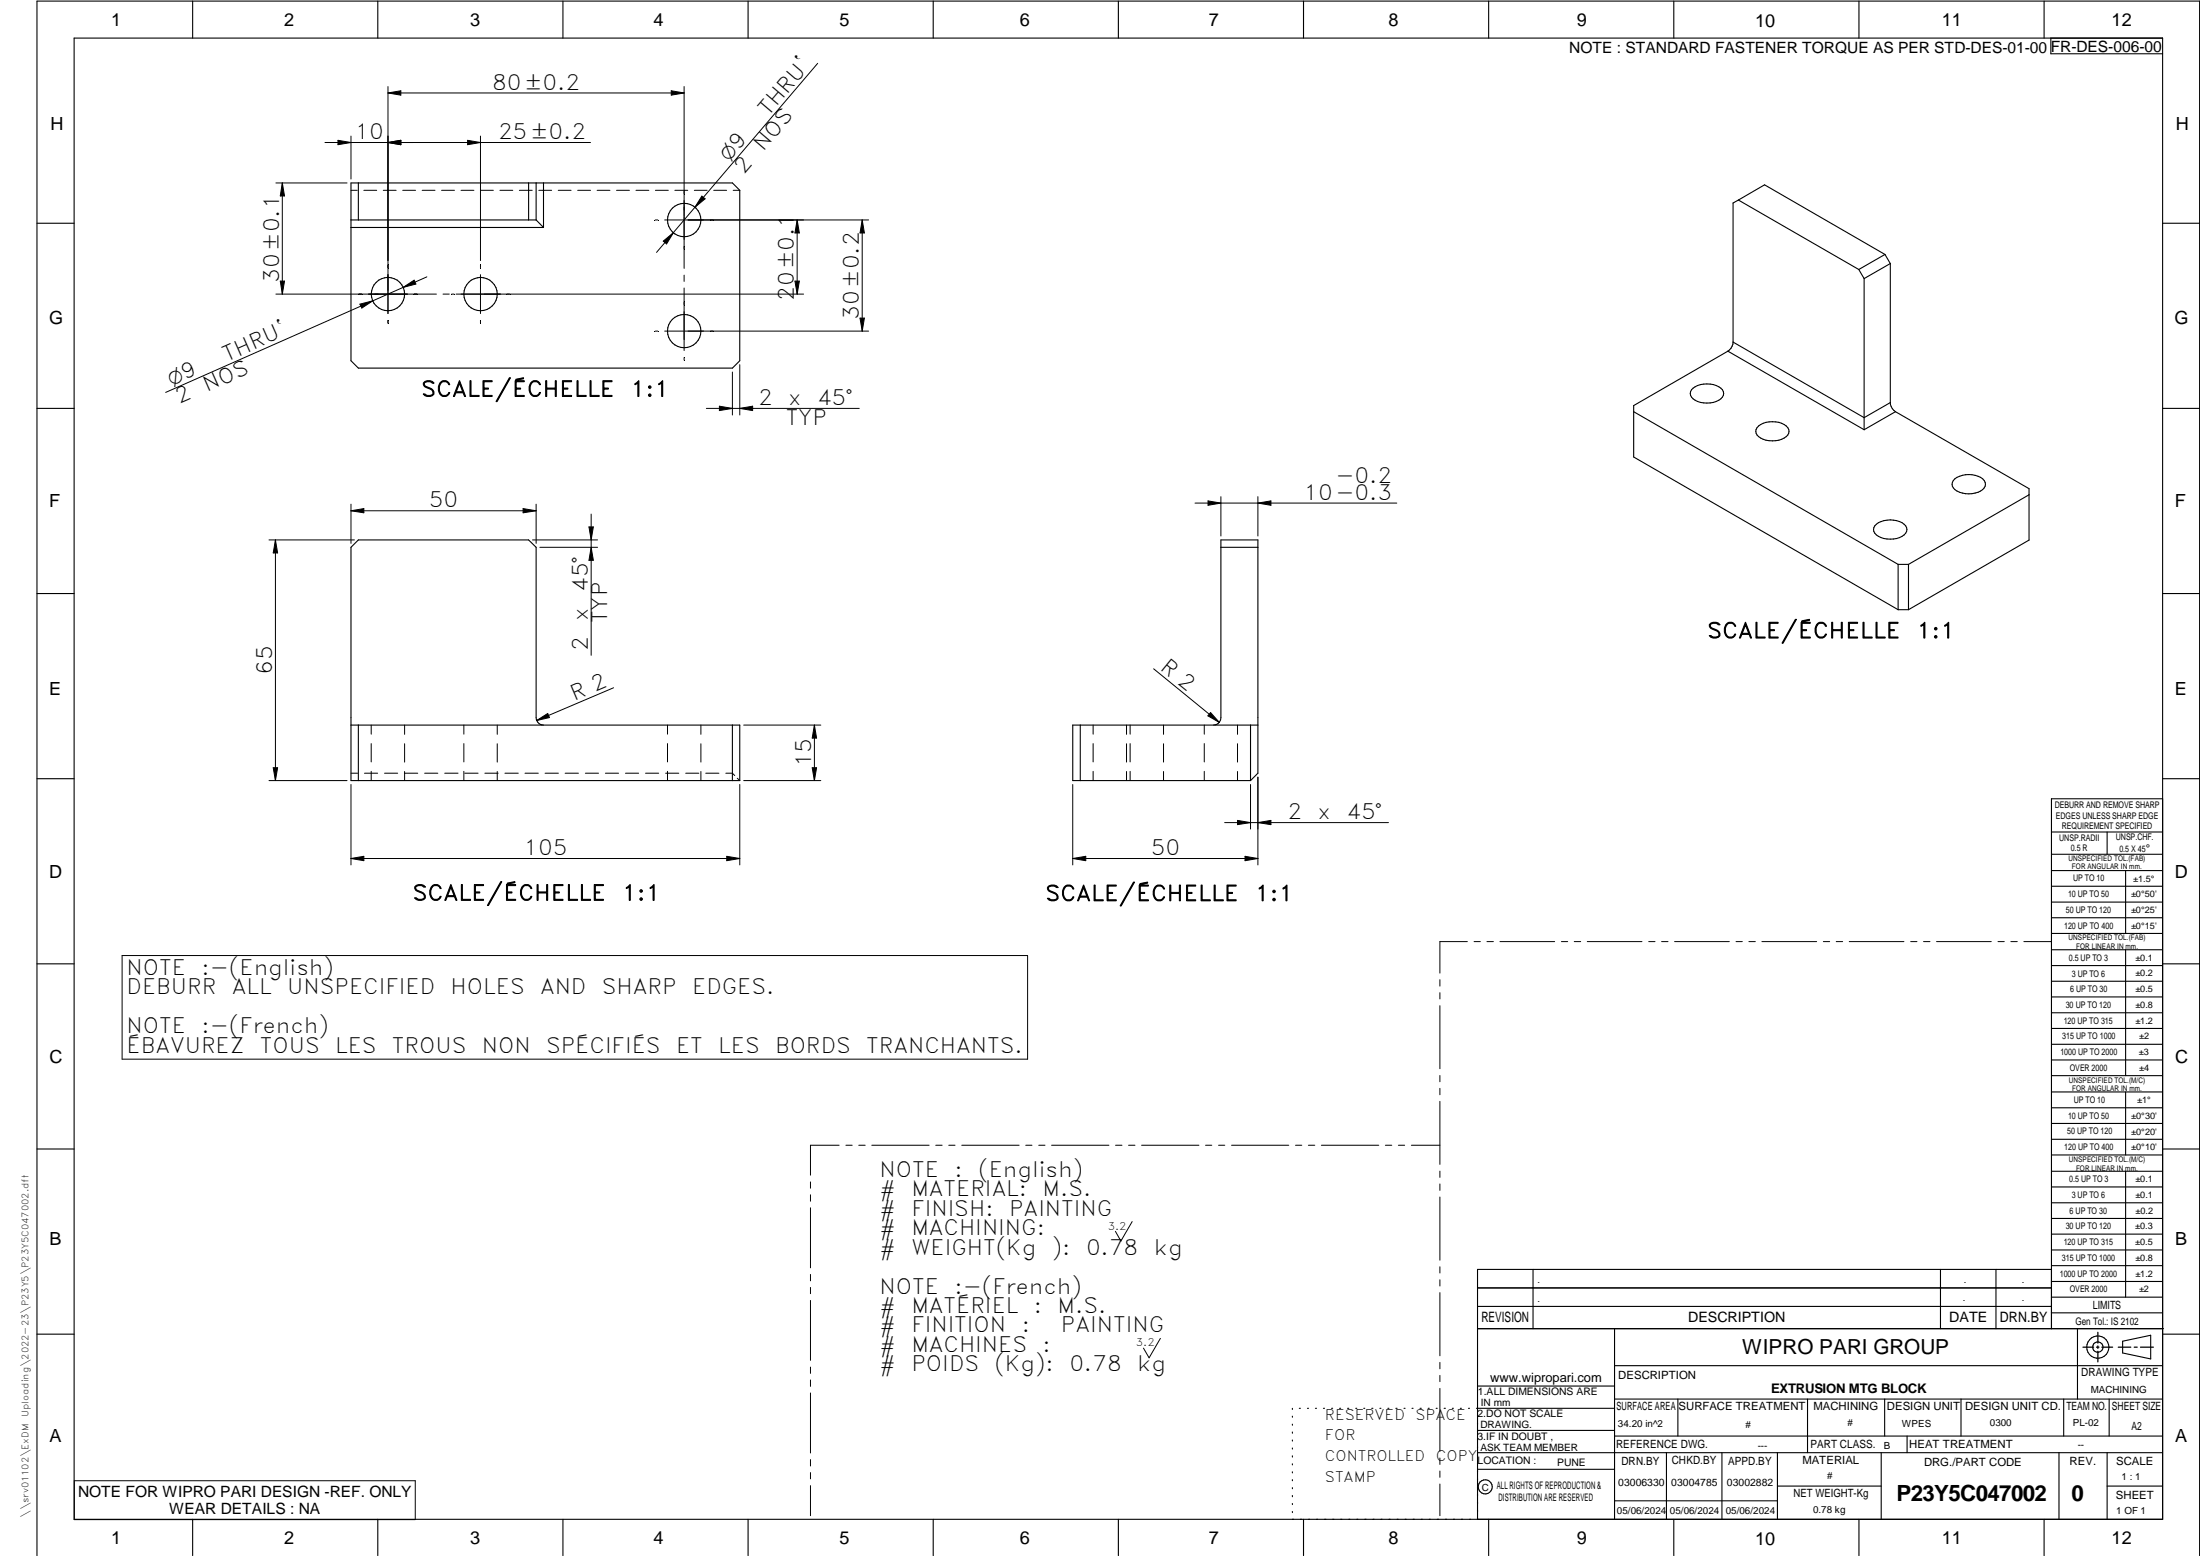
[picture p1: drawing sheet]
<svg xmlns="http://www.w3.org/2000/svg" width="594mm" height="420mm" viewBox="0 0 594 420" stroke-linecap="round" stroke-linejoin="round" font-family="sans-serif">
<g fill="none" stroke="#000" stroke-width=".3">
<path d="M20 10.3h564v400h-564zM52 .3v10M102 .3v10M152 .3v10M202 .3v10M252 .3v10M302 .3v10M352 .3v10M402 .3v10M452 .3v10M502 .3v10M552 .3v10"/>
<path d="M553.8 10.3v4.2h30.2M94.8 59.4h50M94.8 49.4h103l2 2v46l-2 2h-101l-2-2zM96.8 49.4v10M142.7 49.4v10M144.8 49.4v10M144.8 59.4l2 2M146.8 49.4v12M469.4 54l-1.4 .8v37.6M469.4 54l32.5 18.8M469.4 54l7.1-4.1 32.5 18.8M10 60.3h10"/>
<path d="M94.8 61.4h52M501.9 72.8l1.5 2.4M503.4 75.2v40.8M509 68.7l-7.1 4.1M509 68.7l1.4 2.5M510.4 71.2v37.5M510.4 71.2l-7 4M584 60.3h10M466.6 94.8l-25.5 14.7v13.9l71.5 41.2M466.6 94.8l36.8 21.2M468 92.4l35.4 20.4 7-4.1M468 92.4a3.1 3.1 0 0 1-1.4 2.4"/>
<path d="M10 110.3h10M441.1 111.2l71.5 41.2M457.2 104.8a6.5 6.5 0 0 1 7.9 .4 1.89 1.89 0 0 1-1 2.9 6.4 6.4 0 0 1-7.3-.9 1.67 1.67 0 0 1 .4-2.4zM474.9 115a6.4 6.4 0 0 1 7.9 .5 1.86 1.86 0 0 1-1 2.8 6.4 6.4 0 0 1-7.3-.8 1.72 1.72 0 0 1 .4-2.5zM510.4 108.7a3.1 3.1 0 0 0 1.4 2.5M511.8 111.2l-8.4 4.8M511.8 111.2l36.1 20.8v13.8l-32.5 18.8M584 110.3h10M527.9 129.3a6.4 6.4 0 0 1 7.9 .5 1.89 1.89 0 0 1-1 2.8 6.4 6.4 0 0 1-7.3-.9 1.72 1.72 0 0 1 .4-2.4zM547.9 133.6l-32.5 18.8M329.7 147.8h10M506.7 141.6a6.3 6.3 0 0 1 7.9 .4 1.89 1.89 0 0 1-1 2.8 6.4 6.4 0 0 1-7.3-.8 1.67 1.67 0 0 1 .4-2.4z"/>
<path d="M512.6 152.4v12.2M512.6 152.4h2.8M515.4 152.4v12.2M10 160.3h10M512.6 164.6h2.8M584 160.3h10M94.8 195.8h105v15h-105v-63l2-2h45.9l2.1 2v46a2.03 2.03 0 0 0 2 2M96.8 195.8v15M197.8 195.8v15M291.7 195.8v15M327.7 195.8a1.97 1.97 0 0 0 2-2v-48h10v63l-2 2M337.7 195.8v15"/>
<path d="M339.7 195.8h-50v15h48M10 210.3h10M584 215.7h-30v143.1M584 210.3h10M554 224.7h30M554 230.7h30M554 235.1h30M554 239.3h30M569 224.7v6M574 235.1v17M554 243.6h30M554 247.8h30"/>
<path d="M554 252.1h30M554 256.5h30M574 256.5v33.9M10 260.3h10M554 260.7h30M554 265h30M554 269.2h30M554 273.5h30M554 277.7h30M584 260.3h10M554 282h30M554 286.2h30"/>
<path d="M554 290.4h30M554 294.9h30M554 299.1h30M574 294.9v17M10 310.3h10M554 303.4h30M554 307.6h30M554 311.9h30M554 316.3h30M574 316.3v34M584 310.3h10M554 320.5h30"/>
<path d="M554 324.8h30M554 329h30M554 333.2h30M554 337.5h30M399 358.8h185.2M399 352.8h155M399 347.8h155M414 342.8v16M436 358.8v51.5M524 342.8v16M539 342.8v16M554 341.8h30"/>
<path d="M554 346h30M554 350.3h30M554 354.5h30M554 342.8h-155v67.5M561 358.8v19M10 360.3h10M399 374.3h37M436 377.8h148M453.1 377.8v10M488.1 377.8v14.5M508.9 377.8v10M529.5 377.8v10"/>
<path d="M557.3 377.8v10M569.5 377.8v10M573.2 362.2l7.6-1.6v6.3l-7.6-1.6zM584 368.8h-148M584 360.3h10M349 380.3v.3M349 382.4v.3M349 384.6v.3M349 386.7v.3M349 388.8v.3M349 391v.3M349 393.1v.3"/>
<path d="M349 395.3v.3M349 397.4v.3M349 399.5v.3M350.9 380.3h.2M353.1 380.3h.2M355.2 380.3h.3M357.4 380.3h.3M359.6 380.3h.3M361.7 380.3h.3M363.9 380.3h.3M366.1 380.3h.3M368.3 380.3h.2"/>
<path d="M370.4 380.3h.3M372.6 380.3h.3M374.8 380.3h.3M376.9 380.3h.4M379.1 380.3h.3M381.3 380.3h.3M383.4 380.3h.4M385.6 380.3h.3M387.8 380.3h.3M390 380.3h.3M392.2 380.3h.3M394.3 380.3h.3"/>
<path d="M396.5 380.3h.3M398.7 380.3h37.3M399 396.7h37M399 392.3h185M399 386.2h37M436 387.8h148M450 392.3v18M465 392.3v18M480 392.3v18M508 392.3v18M515 387.8v4.5M556 392.3v18"/>
<path d="M569 392.3v18M52 410.3v9.7M102 410.3v9.7M152 410.3v9.7M202 410.3v9.7M252 410.3v9.7M302 410.3v9.7M349 401.7v.3M349 403.8v.4M349 406v.3M349 408.1v.3M352 410.3v9.7"/>
<path d="M402 410.3v9.7M436 405.3h44M452 410.3v9.7M480 401.3h28M502 410.3v9.7M552 410.3v9.7M569 401.3h15M10 420v-419.7h584v419.7"/>
<circle cx="184.8" cy="59.4" r="4.5"/>
<circle cx="104.8" cy="79.4" r="4.5"/>
<circle cx="129.8" cy="79.4" r="4.5"/>
<circle cx="184.8" cy="89.4" r="4.5"/>
<circle cx="566.5" cy="363.7" r="1.39"/>
<circle cx="566.5" cy="363.8" r="3"/>
<circle cx="401.1" cy="401.5" r="1.9"/>
</g>
<g fill="none" stroke="#000" stroke-width=".27">
<path d="M220.8 17.1l-43.5 51.1M87.8 38.5h71.7M91.3 37.9l3.5 .6-3.5 .6zM94.8 36.7v11.6M104.8 23.4v61.3M104.8 25.1h79.9M104.8 38.5l3.4-.6v1.2zM104.8 25.1l3.4-.6v1.2zM126.3 37.9l3.4 .6-3.4 .6zM129.7 36.7v33.7M181.3 24.5l3.4 .6-3.4 .6zM184.7 23.4v49.1"/>
<path d="M74.5 49.4h19.2M76.2 49.4v30M76.2 49.4l.6 3.5h-1.1zM94.8 51.4h1.7M98.2 51.4h3.5M103.5 51.4h3.5M108.7 51.4h3.5M114 51.4h3.5M119.2 51.4h3.5M124.5 51.4h3.5M129.7 51.4h3.5M135 51.4h3.5"/>
<path d="M140.2 51.4h3.5M145.5 51.4h3.5M150.7 51.4h3.5M156 51.4h3.5M161.2 51.4h3.5M166.5 51.4h3.5M171.7 51.4h3.5M176.9 59.4h.7M177 51.4h3.5M179.5 59.4h55.1M182.2 51.4h3.5M187.5 51.4h3.5"/>
<path d="M189.5 53l.9 .7-2.7 2.3zM192.7 51.4h3.5M198 51.4h1.8M215.3 59.4l.6 3.5h-1.2zM215.3 59.4v20M232.8 59.4v30M232.8 59.4l.6 3.5h-1.2zM74.5 79.4h43.3M75.7 75.9h1.1l-.6 3.5zM108.9 77.6l2.9-2 .5 1.1zM115.3 74.8l-14.6 6.4M119.6 79.4h1.7"/>
<path d="M122 79.4h.6M123.1 79.4h93.9M129.7 71.6v.7M129.7 74.2v10.5M179.1 65.1l2.8-2.3-1.9 3.1zM184.7 74.3v1.7M184.7 77.8v16.9M214.7 75.9h1.2l-.6 3.5zM97.2 82.1l3.5-.9-3 2zM100.7 81.2l-56 24.8M104.8 86.5v.7M129.7 86.5v.7"/>
<path d="M176.9 89.4h.7M179.5 89.4h55.1M184.7 96.6v.6M199.8 98.5v13.6M232.2 85.9h1.2l-.6 3.5zM190.7 110.3h41.3M194.3 109.7l3.5 .6-3.5 .6zM197.8 100.5v11.6M199.8 110.3l3.4-.6v1.2zM94.8 136.1v10.6M94.8 137.9l3.4-.6v1.2zM94.8 137.9h50"/>
<path d="M141.3 137.3l3.5 .6-3.5 .6zM144.8 136.1v10.6M159.6 138.8v38.2M322.7 135.8h54.5M326.2 135.3l3.5 .5-3.5 .6zM329.7 134.1v10.6M339.7 135.8l3.5-.5v1.1zM339.7 134.1v10.6M72.6 145.8h23.1M74.4 145.8v65M74.4 145.8l.6 3.5h-1.2zM143.8 145.8h17.6"/>
<path d="M145.8 147.8h15.6M159 142.3h1.2l-.6 3.5zM159.6 147.8l.6 3.5h-1.2zM100.2 195.8v2.4M109.3 195.8v2.5M125.3 195.8v2.4M134.3 195.8v2.5M144.9 194.6l3-1.9 .5 1.1zM165.7 185.7l-20.8 8.9M180.2 195.8v2.4M189.3 195.8v2.5M200.8 195.8h20.9"/>
<path d="M219.9 195.8l.6 3.5h-1.2zM219.9 195.8v15M295.2 195.8v2.4M304.2 195.8v2.5M305.2 195.8v2.4M311.5 180.6l17.8 14.5M314.2 195.8v2.5M325.2 195.8v2.4M326.9 192.4l2.4 2.7-3.1-1.8zM334.2 195.8v2.5M72.6 210.8h21.1M73.8 207.3h1.2l-.6 3.5z"/>
<path d="M94.8 211.8v21.8M94.8 208.8h1.8M98.4 208.8h3.6M100.2 200.8v4.9M100.2 208.3v2.5M103.8 208.8h3.6M109.3 200.8v5M109.3 208.3v2.5M109.3 208.8h3.5M114.7 208.8h3.5M120.1 208.8h3.6M125.3 200.8v4.9"/>
<path d="M125.3 208.3v2.5M125.5 208.8h3.6M130.9 208.8h3.6M134.3 200.8v5M134.3 208.3v2.5M136.3 208.8h3.6M141.8 208.8h3.6M147.2 208.8h3.6M152.6 208.8h3.6M158.1 208.8h3.5M163.5 208.8h3.5M168.9 208.8h3.6"/>
<path d="M174.3 208.8h3.6M179.7 208.8h3.6M180.2 200.8v4.9M180.2 208.3v2.5M185.2 208.8h3.5M189.3 200.8v5M189.3 208.3v2.5M190.6 208.8h3.5M196 208.8h1.8l.6 .6M199.1 210.1l.7 .7M199.8 211.8v21.8M200.8 210.8h20.9"/>
<path d="M219.3 207.3h1.2l-.6 3.5zM289.7 211.8v21.8M295.2 200.8v4.9M295.2 208.3v2.5M304.2 200.8v5M304.2 208.3v2.5M305.2 200.8v4.9M305.2 208.3v2.5M314.2 200.8v5M314.2 208.3v2.5M325.2 200.8v4.9M325.2 208.3v2.5"/>
<path d="M334.2 200.8v5M334.2 208.3v2.5M337.7 211.8v12.1M339.7 209.8v23.8M94.8 231.8l3.4-.6v1.2zM94.8 231.8h105M196.3 231.2l3.5 .6-3.5 .6zM289.7 231.8h50M289.7 231.8l3.5-.6v1.2zM330.7 222.1h44.2M334.2 221.5l3.5 .6-3.5 .6zM336.2 231.2l3.5 .6-3.5 .6z"/>
<path d="M339.7 222.1l3.5-.6v1.2zM33 258h244.5v28h-244.5zM396.2 254.3h-7.4v8.5M398.1 254.3h1.6M401.5 254.3h1.8M405 254.3h14.8M421.6 254.3h1.7M425.1 254.3h1.7M428.6 254.3h14.8M445.2 254.3h1.7M448.7 254.3h1.7M452.2 254.3h14.8"/>
<path d="M468.8 254.3h1.7M472.3 254.3h1.7M475.8 254.3h14.8M492.4 254.3h1.7M495.8 254.3h1.8M499.4 254.3h14.7M516 254.3h1.6M519.4 254.3h1.8M522.9 254.3h14.8M539.5 254.3h1.7M543 254.3h1.7M546.5 254.3h7.4"/>
<path d="M388.8 264.5v1.8M388.8 268.1v1.6M388.8 271.6v17M388.8 290.4v1.7M388.8 293.9v1.7M388.8 297.4v17M218.9 319.2v1.6M226.6 309.2h-7.7v8.1M228.4 309.2h1.7M231.9 309.2h1.7M235.4 309.2h15.5M252.7 309.2h1.7"/>
<path d="M256.2 309.2h1.7M259.7 309.2h15.5M277 309.2h1.7M280.5 309.2h1.7M284 309.2h15.5M301.2 309.2h1.8M304.8 309.2h1.7M308.3 309.2h15.5M325.5 309.2h1.7M329.1 309.2h1.6M332.6 309.2h15.4M349.8 309.2h1.7"/>
<path d="M353.3 309.2h1.7M356.8 309.2h15.5M374.1 309.2h1.7M377.6 309.2h1.7M381.1 309.2h7.7M388.8 316.2v1.7M388.8 319.7v1.7M218.9 322.6v1.8M218.9 326.1v16.2M305.7 329.9l-3 5.2-1.5-2.6M388.8 323.2v17.1M218.9 344.1v1.8"/>
<path d="M218.9 347.6v1.7M218.9 351.2v16.1M388.8 342.1v1.6M388.8 345.6v1.7M388.8 349v17.1M218.9 369.1v1.7M218.9 372.6v1.8M218.9 376.1v16.2M313.3 361.4l-3 5.2-1.5-2.6M388.8 367.9v1.7M388.8 371.4v1.7M388.8 374.9v17"/>
<path d="M20.1 399.8h92v10.5h-92zM218.9 394.1v1.8M218.9 397.6v1.7M388.8 393.7v1.7M388.8 397.2v1.7M218.9 401.2v8.1M388.8 400.7v8.6"/>
</g>
<path d="M566.5 359.7v3M562.5 363.8h2.9M566.1 363.8h.7M566.5 363.4v.7M566.5 364.9v2.8M567.6 363.8h2.9M572 363.8h3.4M576.3 363.8h.8M578 363.8h3.5" fill="none" stroke="#000" stroke-width=".34"/>
<g fill="#000">
<path d="M91.3 37.9l3.5 .6-3.5 .6zM104.8 38.5l3.4-.6v1.2zM104.8 25.1l3.4-.6v1.2zM126.3 37.9l3.4 .6-3.4 .6zM181.3 24.5l3.4 .6-3.4 .6zM76.2 49.4l.6 3.5h-1.1zM189.5 53l.9 .7-2.7 2.3zM75.7 75.9h1.1l-.6 3.5zM108.9 77.6l2.9-2 .5 1.1zM179.1 65.1l2.8-2.3-1.9 3.1zM214.7 75.9h1.2l-.6 3.5zM215.3 59.4l.6 3.5h-1.2z"/>
<path d="M232.8 59.4l.6 3.5h-1.2zM97.2 82.1l3.5-.9-3 2zM232.2 85.9h1.2l-.6 3.5zM194.3 109.7l3.5 .6-3.5 .6zM199.8 110.3l3.4-.6v1.2zM94.8 137.9l3.4-.6v1.2zM141.3 137.3l3.5 .6-3.5 .6zM326.2 135.3l3.5 .5-3.5 .6zM339.7 135.8l3.5-.5v1.1zM74.4 145.8l.6 3.5h-1.2zM159 142.3h1.2l-.6 3.5zM159.6 147.8l.6 3.5h-1.2z"/>
<path d="M144.9 194.6l3-1.9 .5 1.1zM219.9 195.8l.6 3.5h-1.2zM326.9 192.4l2.4 2.7-3.1-1.8zM73.8 207.3h1.2l-.6 3.5zM219.3 207.3h1.2l-.6 3.5zM94.8 231.8l3.4-.6v1.2zM196.3 231.2l3.5 .6-3.5 .6zM289.7 231.8l3.5-.6v1.2zM334.2 221.5l3.5 .6-3.5 .6zM336.2 231.2l3.5 .6-3.5 .6zM339.7 222.1l3.5-.6v1.2z"/>
</g>
<g font-size="6">
<text x="512.1" y="405.2">P23Y5C047002</text>
<text x="559.4" y="405.2">0</text>
</g>
<g font-size="5.7">
<text x="132.9" y="24.2">80±0.2</text>
<text x="207.4" y="31.5" transform="rotate(-50 207.4 31.5)">THRU`</text>
<text x="95.8" y="37.6">10</text>
<text x="134.5" y="37.6">25±0.2</text>
<text x="206.1" y="41.1" transform="rotate(-50 206.1 41.1)">NOS</text>
<text x="200.8" y="47.3" transform="rotate(-50 200.8 47.3)">2</text>
<text x="75.4" y="76.3" transform="rotate(-90 75.4 76.3)">30±0.1</text>
<text x="214.4" y="81.3" transform="rotate(-90 214.4 81.3)">20±0.1</text>
<text x="231.9" y="86.3" transform="rotate(-90 231.9 86.3)">30±0.2</text>
<text x="61.2" y="97.7" transform="rotate(-24 61.2 97.7)">THRU`</text>
<text x="55.9" y="105.9" transform="rotate(-24 55.9 105.9)">NOS</text>
<text x="113.7" y="107.1">SCALE/ÉCHELLE</text>
<text x="170.3" y="107.1">1:1</text>
<text x="48.4" y="109.1" transform="rotate(-24 48.4 109.1)">2</text>
<text x="204.7" y="109.4">2</text>
<text x="212.8" y="109.4">x</text>
<text x="220.6" y="109.4">45°</text>
<text x="212.2" y="114.7">TYP</text>
<text x="360.6" y="130.4">-0.2</text>
<text x="115.8" y="137">50</text>
<text x="352" y="135">10-0.3</text>
<text x="158.7" y="159.8" transform="rotate(-90 158.7 159.8)">45°</text>
<text x="158.7" y="167.6" transform="rotate(-90 158.7 167.6)">x</text>
<text x="164" y="168.3" transform="rotate(-90 164 168.3)">TYP</text>
<text x="461" y="172.3">SCALE/ÉCHELLE</text>
<text x="517.5" y="172.3">1:1</text>
<text x="158.7" y="175.7" transform="rotate(-90 158.7 175.7)">2</text>
<text x="73.5" y="182.2" transform="rotate(-90 73.5 182.2)">65</text>
<text x="313" y="180.7" transform="rotate(39 313 180.7)">R 2</text>
<text x="155" y="189.3" transform="rotate(-23 155 189.3)">R 2</text>
<text x="219" y="207.2" transform="rotate(-90 219 207.2)">15</text>
<text x="347.6" y="221.2">2</text>
<text x="355.8" y="221.2">x</text>
<text x="363.6" y="221.2">45°</text>
<text x="141.3" y="230.9">105</text>
<text x="310.8" y="230.9">50</text>
<text x="111.4" y="243.1">SCALE/ÉCHELLE</text>
<text x="168" y="243.1">1:1</text>
<text x="282.3" y="243.2">SCALE/ÉCHELLE</text>
<text x="338.9" y="243.2">1:1</text>
<text x="34.2" y="263.3">NOTE</text>
<text x="54.4" y="263.3">:-(English)</text>
<text x="34.2" y="268.5">DEBURR</text>
<text x="62.6" y="268.5">ALL</text>
<text x="77.5" y="268.5">UNSPECIFIED</text>
<text x="121.7" y="268.5">HOLES</text>
<text x="145.8" y="268.5">AND</text>
<text x="162.5" y="268.5">SHARP</text>
<text x="186.9" y="268.5">EDGES.</text>
<text x="34.2" y="279">NOTE</text>
<text x="54.4" y="279">:-(French)</text>
<text x="34.2" y="284.3">ÉBAVUREZ</text>
<text x="70.2" y="284.3">TOUS</text>
<text x="90.5" y="284.3">LES</text>
<text x="105.8" y="284.3">TROUS</text>
<text x="130.1" y="284.3">NON</text>
<text x="147.5" y="284.3">SPÉCIFIÉS</text>
<text x="182.6" y="284.3">ET</text>
<text x="193.9" y="284.3">LES</text>
<text x="209.3" y="284.3">BORDS</text>
<text x="233.9" y="284.3">TRANCHANTS.</text>
<text x="237.5" y="317.8">NOTE</text>
<text x="257.7" y="317.8">:</text>
<text x="264.1" y="317.8">(English)</text>
<text x="237.5" y="323">#</text>
<text x="246.1" y="323">MATERIAL:</text>
<text x="281.5" y="323">M.S.</text>
<text x="237.5" y="328.3">#</text>
<text x="246.1" y="328.3">FINISH:</text>
<text x="272.5" y="328.3">PAINTING</text>
<text x="237.5" y="333.5">#</text>
<text x="246.1" y="333.5">MACHINING:</text>
<text x="237.5" y="338.8">#</text>
<text x="246.1" y="338.8">WEIGHT(Kg</text>
<text x="284" y="338.8">):</text>
<text x="293.3" y="338.8">0.78</text>
<text x="311.6" y="338.8">kg</text>
<text x="237.5" y="349.3">NOTE</text>
<text x="257.7" y="349.3">:-(French)</text>
<text x="237.5" y="354.5">#</text>
<text x="237.5" y="359.8">#</text>
<text x="246.1" y="359.8">FINITION</text>
<text x="246.1" y="354.5">MATÉRIEL</text>
<text x="275.9" y="359.8">:</text>
<text x="279.2" y="354.5">:</text>
<text x="285.6" y="354.5">M.S.</text>
<text x="286.5" y="359.8">PAINTING</text>
<text x="237.5" y="365">#</text>
<text x="246.1" y="365">MACHINES</text>
<text x="281.5" y="365">:</text>
<text x="237.5" y="370.3">#</text>
<text x="246.1" y="370.3">POIDS</text>
<text x="268.5" y="370.3">(Kg):</text>
<text x="288.8" y="370.3">0.78</text>
<text x="307.1" y="370.3">kg</text>
</g>
<text font-size="5.6" x="470.5" y="365.5">WIPRO PARI GROUP</text>
<g font-size="5.4">
<text x="196.8" y="43.9" transform="rotate(-50 196.8 43.9)">O9</text>
<text x="46.3" y="104.3" transform="rotate(-24 46.3 104.3)">O9</text>
</g>
<g font-size="4.9">
<text x="30" y="6.9">1</text>
<text x="76.7" y="6.9">2</text>
<text x="127" y="6.9">3</text>
<text x="176.5" y="6.9">4</text>
<text x="226.7" y="6.9">5</text>
<text x="275.4" y="6.9">6</text>
<text x="326.4" y="6.9">7</text>
<text x="375" y="6.9">8</text>
<text x="425.8" y="6.9">9</text>
<text x="473.9" y="7.3">10</text>
<text x="524.3" y="6.9">11</text>
<text x="570.2" y="6.9">12</text>
<text x="13.6" y="35.1">H</text>
<text x="587.6" y="35.1">H</text>
<text x="13.2" y="87.5">G</text>
<text x="587.2" y="87.5">G</text>
<text x="13.2" y="137">F</text>
<text x="587.2" y="137">F</text>
<text x="13.2" y="187.6">E</text>
<text x="587.2" y="187.6">E</text>
<text x="13.2" y="237">D</text>
<text x="587.2" y="237">D</text>
<text x="13.4" y="287.1">C</text>
<text x="587.4" y="287.1">C</text>
<text x="13.4" y="336.2">B</text>
<text x="587.4" y="336.2">B</text>
<text x="13.4" y="389.3">A</text>
<text x="587.4" y="389.3">A</text>
<text x="30" y="416.9">1</text>
<text x="76.7" y="416.9">2</text>
<text x="127" y="416.9">3</text>
<text x="176.5" y="416.9">4</text>
<text x="226.7" y="416.9">5</text>
<text x="275.4" y="416.9">6</text>
<text x="326.4" y="416.9">7</text>
<text x="375" y="416.9">8</text>
<text x="425.8" y="416.9">9</text>
<text x="473.9" y="417.3">10</text>
<text x="524.3" y="416.9">11</text>
<text x="570.2" y="416.9">12</text>
</g>
<g font-size="4.2">
<text x="423.7" y="14.3">NOTE : STANDARD FASTENER TORQUE AS PER STD-DES-01-00</text>
<text x="553.8" y="14">FR-DES-006-00</text>
<text x="21.1" y="404.3">NOTE FOR WIPRO PARI DESIGN -REF. ONLY</text>
<text x="45.7" y="408.8">WEAR DETAILS : NA</text>
</g>
<g font-size="3.9">
<text x="400" y="357.1">REVISION</text>
<text x="455.9" y="357.1">DESCRIPTION</text>
<text x="526.4" y="357.1">DATE</text>
<text x="540" y="357.1">DRN.BY</text>
<text x="357.8" y="383.3">RESERVED</text>
<text x="382.3" y="383.3">SPACE</text>
<text x="357.8" y="388.9">FOR</text>
<text x="357.8" y="394.5">CONTROLLED</text>
<text x="387.8" y="394.5">COPY</text>
<text x="357.8" y="400">STAMP</text>
</g>
<text font-size="3.6" x="478.3" y="376.1">EXTRUSION MTG BLOCK</text>
<text font-size="3.5" x="402.4" y="373.3">www.wipropari.com</text>
<g font-size="3.1">
<text x="565.1" y="353.5">LIMITS</text>
<text x="562" y="371.7">DRAWING TYPE</text>
<text x="437" y="372.3">DESCRIPTION</text>
<text x="436.5" y="380.8">SURFACE AREA</text>
<text x="453.3" y="380.8">SURFACE TREATMENT</text>
<text x="489.7" y="380.8">MACHINING</text>
<text x="509.5" y="380.8">DESIGN UNIT</text>
<text x="530.6" y="380.8">DESIGN UNIT CD.</text>
<text x="558" y="380.6">TEAM NO.</text>
<text x="570.3" y="380.7">SHEET SIZE</text>
<text x="575.6" y="386.1">A2</text>
<text x="436.4" y="391.1">REFERENCE DWG.</text>
<text x="437.8" y="395.5">DRN.BY</text>
<text x="451.4" y="395.4">CHKD.BY</text>
<text x="466.6" y="395.5">APPD.BY</text>
<text x="486.7" y="395.4">MATERIAL</text>
<text x="488.9" y="390.9">PART CLASS.</text>
<text x="515.6" y="390.9">HEAT TREATMENT</text>
<text x="519.6" y="395.9">DRG./PART CODE</text>
<text x="558.9" y="395.5">REV.</text>
<text x="571.4" y="395.6">SCALE</text>
<text x="484.3" y="404.2">NET WEIGHT-Kg</text>
<text x="571.4" y="404.7">SHEET</text>
</g>
<text font-size="3" x="579.5" y="230.1">°</text>
<g font-size="2.8">
<text x="299.1" y="332.1">3.2</text>
<text x="560.4" y="357.7">Gen Tol.: IS 2102</text>
<text x="306.7" y="363.6">3.2</text>
<text x="399.1" y="376.6">1.ALL DIMENSIONS ARE</text>
<text x="399" y="382.7">2.DO NOT SCALE</text>
<text x="399" y="388.7">3.IF IN DOUBT ,</text>
<text x="399" y="395.4">LOCATION :</text>
<text x="420.5" y="396">PUNE</text>
<text x="404.2" y="402">ALL RIGHTS OF REPRODUCTION &amp;</text>
<text x="437" y="401.2">03006330</text>
<text x="451.3" y="401.2">03004785</text>
<text x="466.3" y="401.2">03002882</text>
<text x="404.7" y="405.4">DISTRIBUTION ARE RESERVED</text>
</g>
<g font-size="2.7">
<text x="564.6" y="376.2">MACHINING</text>
<text x="399.9" y="379.7">IN mm</text>
<text x="399.7" y="385.7">DRAWING.</text>
<text x="436.9" y="385.4">34.20 in^2</text>
<text x="471.4" y="385.5">#</text>
<text x="498.9" y="385">#</text>
<text x="513.6" y="385.3">WPES</text>
<text x="537.3" y="385.1">0300</text>
<text x="559.7" y="385.1">PL-02</text>
<text x="399.7" y="391.8">ASK TEAM MEMBER</text>
<text x="474.6" y="391.2">---</text>
<text x="508.7" y="391.2">B</text>
<text x="561.1" y="391.1">--</text>
<text x="493.4" y="399.5">#</text>
<text x="572.8" y="399.7">1 : 1</text>
<text x="400.1" y="402.5">C</text>
<text x="436.6" y="408.7">05/06/2024</text>
<text x="450.9" y="408.8">05/06/2024</text>
<text x="466" y="408.9">05/06/2024</text>
<text x="489.6" y="408.5">0.78 kg</text>
<text x="571.4" y="408.7">1 OF 1</text>
</g>
<g font-size="2.5">
<text x="554.9" y="218.3">DEBURR AND REMOVE SHARP</text>
<text x="555.2" y="221">EDGES UNLESS SHARP EDGE</text>
<text x="556.1" y="227.1">UNSP.RADII</text>
<text x="556.8" y="223.8">REQUIREMENT SPECIFIED</text>
<text x="571.4" y="226.9">UNSP.CHF.</text>
<text x="559.2" y="229.9">0.5 R</text>
<text x="572.3" y="230.1">0.5 X 45</text>
<text x="559.8" y="238">UP TO 10</text>
<text x="576.1" y="238.1">±1.5°</text>
<text x="558.5" y="242.2">10 UP TO 50</text>
<text x="575.5" y="242.3">±0°50'</text>
<text x="557.4" y="250.7">120 UP TO 400</text>
<text x="557.9" y="246.5">50 UP TO 120</text>
<text x="575.5" y="250.7">±0°15'</text>
<text x="575.5" y="246.5">±0°25'</text>
<text x="558.7" y="259.4">0.5 UP TO 3</text>
<text x="559.5" y="263.7">3 UP TO 6</text>
<text x="576.6" y="263.6">±0.2</text>
<text x="576.6" y="259.4">±0.1</text>
<text x="559" y="267.9">6 UP TO 30</text>
<text x="576.6" y="267.9">±0.5</text>
<text x="557.8" y="272.2">30 UP TO 120</text>
<text x="576.6" y="272.2">±0.8</text>
<text x="556.9" y="280.7">315 UP TO 1000</text>
<text x="557.3" y="276.4">120 UP TO 315</text>
<text x="576.6" y="276.4">±1.2</text>
<text x="577.7" y="280.7">±2</text>
<text x="556.4" y="284.9">1000 UP TO 2000</text>
<text x="577.6" y="284.9">±3</text>
<text x="558.9" y="289.2">OVER 2000</text>
<text x="577.7" y="289.3">±4</text>
<text x="560" y="297.9">UP TO 10</text>
<text x="577.1" y="297.9">±1°</text>
<text x="558.5" y="302.1">10 UP TO 50</text>
<text x="575.5" y="302.1">±0°30'</text>
<text x="557.4" y="310.6">120 UP TO 400</text>
<text x="558.2" y="306.3">50 UP TO 120</text>
<text x="575.5" y="310.6">±0°10'</text>
<text x="575.5" y="306.4">±0°20'</text>
<text x="558.8" y="319.2">0.5 UP TO 3</text>
<text x="559.4" y="323.4">3 UP TO 6</text>
<text x="576.6" y="319.2">±0.1</text>
<text x="576.6" y="323.5">±0.1</text>
<text x="558.9" y="327.7">6 UP TO 30</text>
<text x="576.7" y="327.7">±0.2</text>
<text x="557.8" y="332">30 UP TO 120</text>
<text x="576.6" y="332">±0.3</text>
<text x="556.8" y="340.5">315 UP TO 1000</text>
<text x="557.3" y="336.3">120 UP TO 315</text>
<text x="576.6" y="336.3">±0.5</text>
<text x="576.6" y="340.5">±0.8</text>
<text x="415.2" y="346.4">.</text>
<text x="530.3" y="346.5">.</text>
<text x="545.9" y="346.4">.</text>
<text x="556.2" y="344.7">1000 UP TO 2000</text>
<text x="576.6" y="344.7">±1.2</text>
<text x="415.2" y="351.5">.</text>
<text x="530" y="351.3">.</text>
<text x="545.9" y="351.4">.</text>
<text x="558.9" y="349">OVER 2000</text>
<text x="577.6" y="349">±2</text>
</g>
<g font-size="2.4">
<text x="7.7" y="382.7" transform="rotate(-90 7.7 382.7)">Uploading\2022-23\P23Y5\P23Y5C047002.dft</text>
<text x="7.7" y="409.8" transform="rotate(-90 7.7 409.8)">\\srv01102\ExDM</text>
</g>
<g font-size="2.1">
<text x="558.5" y="232.4">UNSPECIFIED TOL.(FAB)</text>
<text x="559.5" y="234.7">FOR ANGULAR IN mm.</text>
<text x="558.6" y="253.9">UNSPECIFIED TOL.(FAB)</text>
<text x="560.7" y="256.3">FOR LINEAR IN mm.</text>
<text x="558.7" y="292.3">UNSPECIFIED TOL.(M/C)</text>
<text x="559.6" y="294.7">FOR ANGULAR IN mm.</text>
<text x="558.7" y="313.7">UNSPECIFIED TOL.(M/C)</text>
<text x="560.6" y="316.1">FOR LINEAR IN mm.</text>
</g>
</svg>
